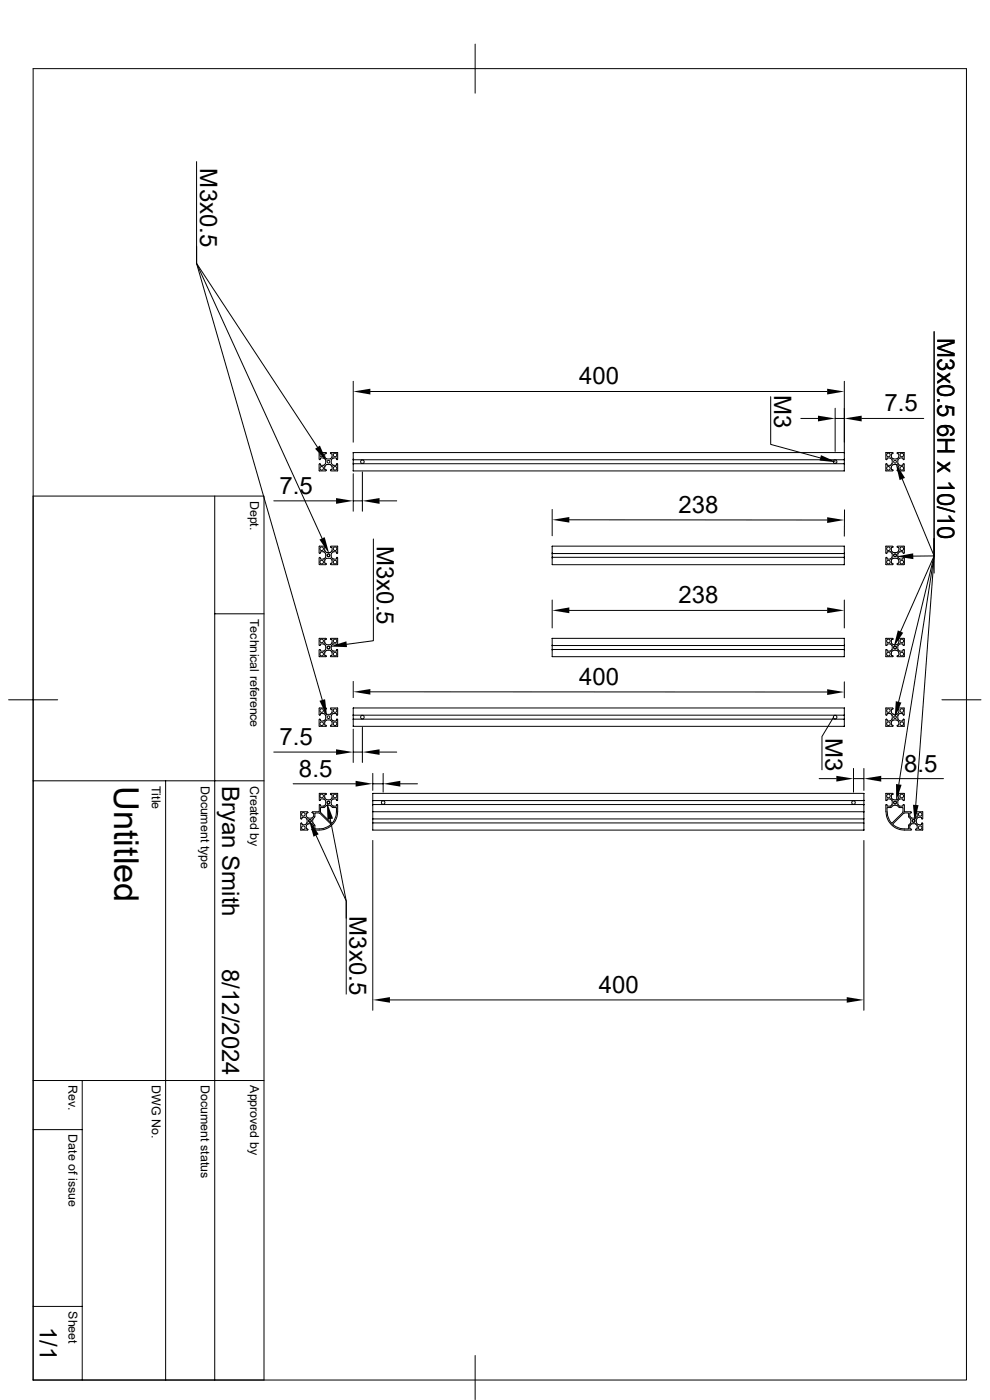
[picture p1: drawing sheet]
<svg xmlns="http://www.w3.org/2000/svg" width="210mm" height="297mm" viewBox="0 0 210 297" stroke-linecap="round" stroke-linejoin="round" font-family="sans-serif">
<g fill="none" stroke="#000" stroke-width=".21">
<path d="M7 14.6h198v278.2h-198zM100.8 9.4v10.4M41.7 34.3v21.6l26.6 58.3M67.4 94.9l-25.7-39v-3.7v3.7l26.7 92.6M67.7 96.1v1.3M67.7 98.5v1.4M67.7 99.9h1.4M67.7 98.5h.2M67.7 97.4l.1 .1M67.7 96.1h1.5M67.8 97.5h.1M67.9 97.4v.1"/>
<path d="M68.7 97.2h.1M68.7 97.2h-.7v.2M68.7 97.2l.3 .3M68.9 99v.7h.2v.2M68.9 96.9l.1 .1M68.9 97l.3 .3M69 97.5v.1M69 98.4l-.3 .3h-.7v-.2M69 98.3h.1M69.1 97.6v.7M69.1 96.3h-.2v.6M69.2 98.6l-.3 .4"/>
<path d="M69.2 96.1l-.1 .1M69.3 98.6h.8l.3 .3M69.3 97.3h.1M69.3 96.1h.1M69.3 99.7v.1M69.3 97.4h.8M70.1 99.8l.1 .1M70.1 97.3h.1M70.1 99.7v.1M70.2 96.3h.2v.7M70.2 96.2v-.2h1.4l-.1 1.5M70.3 97.6v.7"/>
<path d="M70.3 98.3h.1M70.3 98.4l.3 .3M70.4 97.5l-.1 .1M70.4 98.9v.8h-.3M70.4 97l-.3 .3M70.6 97.2l-.3 .3M70.7 98.7h.7l.1-.3 .1 .1v1.4h-1.4M70.7 97.2h.7l.1 .3M70.7 97.2h.1M71.5 97.5h.1M74.9 80.9v12.9M74.9 97.5v.9h104.2"/>
<path d="M74.9 97.5h104.2M76.8 98.3l-.3-.3 .3-.4 .4 .2v.3l-.2 .2M76.8 98.3h.2M78.6 83.1h96.9M163.5 84.2v10.1l10.5 2.9M169.9 88.8h3.6M177 98.3l-.2-.3 .2-.4 .5 .2v.3l-.2 .2M177 98.3h.3M177.2 86.6v9.2M177.2 88.8h1.9M179.1 80.9v16.6M179.1 96h-104.2v1.5"/>
<path d="M179.1 97.5v2.4h-104.2v-1.5M182.8 88.8h13.2M188 97.5h.1M188.8 97.2h-.6l-.1 .3M188.8 97.2h.1M188.9 97.2l.3 .3M189.1 97l.3 .3M189.2 97.5v.1M189.2 98.3h.1M189.2 98.4l-.3 .3h-.7l-.1-.3-.2 .1v1.4h1.5M189.3 97.6v.7M189.4 96.3h-.3v.7"/>
<path d="M189.4 96.2v-.2h-1.5l.1 1.5M189.4 99.8v.1M189.4 97.3h.1M189.4 99.7v.1M189.5 97.4h.7M190.3 98.6h-.9l-.3 .3v.8h.3M190.3 97.3h-.1M190.3 96.1h.1M190.3 99.7v.1M190.3 98.6l.3 .4M190.3 96.1l1.5-.1-.1 1.5M190.3 96.1l.1 .1"/>
<path d="M190.4 96.3h.3v.6M190.5 97.6v.7M190.5 98.4l.3 .3h.8v-.2M190.5 98.3h.1M190.5 97.5v.1M190.6 96.9v.1M190.6 97l-.3 .3M190.7 99v.7h-.3v.2M190.8 97.2l-.3 .3M190.9 97.2h-.1M190.9 97.2h.7v.2M191.6 98.5h.2v1.4h-1.4"/>
<path d="M191.6 97.4l.1 .1M191.7 97.5h.1M7 105.2h49v187.6h-49M45.6 105.2v187.6M58.1 106.3h13.2M67.7 115.9v1.4M67.7 118.4v1.3M67.7 119.7l.1 .1M67.7 117.3l.1 .1M67.8 119.8h1.3M67.8 118.3l-.1 .1M67.8 118.2h.1"/>
<path d="M67.8 117.4h.1M67.9 118.3v.1M67.9 117.3v.1M68 118.4v.2h.7M68 117.3v-.2h.7l.3 .3M68.7 118.5v.1M68.9 118.8v.7h.2M68.9 116.8l.3 .4M69 118.8h-.1M69 117.4v.1M69 118.2h.1M69 118.3l-.3 .3"/>
<path d="M69.1 117.5v.7M69.1 119.5l.1 .1M69.1 115.9h-1.4M69.1 115.9l.1 .1M69.2 119.7l-.1 .1M69.2 116l-.3 .1v.7M69.2 118.4l-.3 .3M69.3 118.5h.8M69.3 116h.1M69.3 119.6v.1M70.1 118.4l.3 .3M70.2 115.9v.2h.2v.8"/>
<path d="M70.2 115.9h1.4l-.1 1.5M70.2 119.5v.3M70.2 119.8h1.4M70.3 117.5v.7M70.3 118.2h.1M70.3 118.3l.3 .3M70.4 117.4l-.1 .1M70.4 118.8v.7h-.2M70.4 116.9l-.3 .3h-.8M70.6 117.1l-.3 .3M70.7 117.1h.7l.1 .3M70.7 118.5v.1"/>
<path d="M71.5 118.3l-.1 .3h-.7M71.5 118.2h.1M71.5 117.4h.1M71.5 118.3l.1 1.5M74.9 100.5v8M74.9 106.3h2M76.9 100.1v8.4M79.2 114.3v21.6l-5.7 .8M80.5 106.3h3.7M117.1 108.1v5.6M117.1 118.2v1.6h62v-1.6M117.1 118.2h62"/>
<path d="M117.1 117.4v.8M120.8 110.3h54.7M179.1 117.4v-1.5h-62v1.5h62v.8M179.2 108.2l-.1 5.5M188 119.8h1.4M188 118.3v1.5M188 118.2h.1M188 117.4h.1M188.1 117.4l.1-.3h.7l.3 .3M188.1 118.3l.1 .3h.6M188.9 118.5l-.1 .1M189.1 118.8v.7h.3"/>
<path d="M189.2 117.4v.1M189.2 118.2h.1M189.2 118.3l-.3 .3M189.3 117.5v.7M189.4 115.9v.2h-.3v.8l.3 .3h.9M189.4 115.9h-1.5l.1 1.5M189.4 119.5v.3M189.4 118.5h.9M189.4 118.4l-.3 .3M190.3 116h.1M190.3 119.6v.1M190.3 119.7l.1 .1"/>
<path d="M190.3 116l.4 .1v.7M190.3 118.4l.3 .3M190.4 119.5l-.1 .1M190.4 115.9h1.4M190.4 115.9l-.1 .1M190.4 119.8h1.4M190.5 117.5v.7M190.5 118.2h.1M190.5 118.3l.3 .3M190.5 117.4v.1M190.6 118.8h.1M190.6 116.8l-.3 .4"/>
<path d="M190.7 118.8v.7h-.3M190.8 118.5l.1 .1M191.4 101.6l6.8 16.3v3.7M191.6 118.4v.2h-.7M191.6 117.3v-.2h-.8l-.3 .3M191.6 117.3l.1 .1M191.7 118.3l-.1 .1M191.7 118.2h.1M191.7 117.4h.1M191.7 118.3l.1 .1M191.8 119.7v.1M191.8 117.3l-.1 .1"/>
<path d="M191.9 115.9v1.4M191.9 118.4v1.3M193.7 118l4.5-.1v-47.5v47.5l-7.1 16.1M198.2 114.3v3.6l-7.6 31M198.2 114.3v3.6l-7.5 48.5M198.2 114.3v3.6l-3.9 52.9M45.6 130.2h10.4M67.7 135.5v1.4M67.7 137.9v1.4M67.7 137.9h.2M67.7 136.9h.2M67.7 135.5h1.5"/>
<path d="M68 137.9v.2h.7M68.7 136.7l-.7-.1v.3M68.7 136.6l.3 .3M68.9 138.4v.7h.2M68.9 136.4h.1M68.9 136.4l.3 .3M69 138.3l-.1 .1M69 136.9v.1M69 137.8h.1M69 137.8l-.3 .3M69.1 137v.8M69.1 139.1v.2h-1.4"/>
<path d="M69.2 135.6l-.3 .1v.7M69.2 138l-.3 .3M69.3 136.7h.1M69.3 135.5v.1M69.3 139.2h.1M69.3 138h.1M69.3 138h.8M69.3 136.8h.8M70.1 138h.1M70.1 136.7h.1M70.1 139.2h.1M70.1 138l.3 .3"/>
<path d="M70.2 139.1l-.1 .1M70.3 137v.8M70.3 137.8h.1M70.3 137.8l.3 .3M70.4 136.9l-.1 .1M70.4 136.4v-.7l-.3-.1 .1-.2h1.4v1.5h-.2v-.3l-.7 .1M70.4 138.3v.8h-.2M70.4 136.4l-.3 .3M70.6 136.6l-.3 .3M70.7 138.1h.7l.1-.3 .1 .1v1.4l-1.5-.1M117.1 127.3v5.9M117.1 137.8v1.5h62v-1.5"/>
<path d="M117.1 136.9v.9h62M120.8 129.5h54.7M179.1 127.3v5.9M179.1 136.9v-1.5h-62v1.5h62v.9M188.9 138.1h-.7l-.1-.3-.2 .1v1.4l1.5-.1M188.9 136.6l.3 .3M189.1 138.4v.7h.3M189.1 136.4l.3 .3M189.1 136.4v-.7l.3-.1v-.2h-1.5v1.5h.3v-.3l.7 .1M189.1 138.3v.1M189.2 136.9v.1M189.2 137.8h.1"/>
<path d="M189.2 137.8l-.3 .3M189.3 137v.8M189.4 139.1v.1M189.4 136.7h.1M189.4 139.2h.1M189.4 138l-.3 .3M189.5 138h-.1M189.5 138h.7M189.5 136.8h.7M190.2 138h.1M190.3 136.7h-.1M190.3 135.5v.1"/>
<path d="M190.3 139.2h.1M190.3 135.6l.4 .1v.7M190.3 138l.3 .3M190.4 139.1v.2h1.4M190.5 137v.8M190.5 137.8h.1M190.5 137.8l.3 .3M190.5 136.9v.1M190.6 138.3v.1M190.6 136.4h.1M190.6 136.4l-.3 .3M190.7 138.4v.7h-.3"/>
<path d="M190.8 136.6l-.3 .3M190.8 136.7l.8-.1v.3M191.6 137.9v.2h-.8M191.6 137.9h.2M191.6 136.9h.2M191.8 135.5h-1.5M191.9 135.5v1.4M191.9 137.9v1.4M1.8 148.5h10.4M58.1 159.6h13.2M67.7 150.2v1.4M67.7 152.7v1.4"/>
<path d="M67.7 152.7h.2M67.7 151.6h.2M67.7 150.2l1.5 .1M68 152.7v.3h.7M68.7 152.9h.1M68.7 151.4h-.7v.2M68.7 151.4l.3 .3M68.9 153.2v.6h.2M68.9 151.1l.1 .1M68.9 151.2l.3 .3M69 153.1l-.1 .1M69 151.7v.1"/>
<path d="M69 152.5v.1M69 152.6l-.3 .3M69.1 151.8v.7M69.1 153.9l.1 .1M69.2 154l-1.5 .1M69.2 150.4l-.3 .1v.6M69.2 152.8l-.3 .3M69.3 151.5h.1M69.3 150.3v.1M69.3 154h.1M69.3 152.8h.1M69.3 152.7h.8"/>
<path d="M69.3 151.6h.8M70.1 152.8h.1M70.1 151.5h.1M70.1 152.8l.3 .3M70.3 151.8v.7M70.3 152.5l.1 .1M70.3 152.6l.3 .3M70.4 151.7l-.1 .1M70.4 153.1v.7h-.2M70.4 151.2v-.7l-.3-.1 .1-.2h1.4v1.4l-.2 .1v-.3h-.7M70.4 151.2l-.3 .3M70.6 151.4l-.3 .3"/>
<path d="M70.7 152.9h.1M70.7 153h.7v-.3h.2v1.4h-1.4v-.2M74.9 154.7v7.1M74.9 159.6h2M74.9 144.6v3.4M74.9 152.6v1.5h104.2v-1.5M74.9 151.7v.9h104.2M74.9 151.7v-1.5h104.2v1.5M74.9 154.1h.1M74.9 151.7h104.2M76.9 154.3v7.5M78.6 146.8h96.9"/>
<path d="M80.5 159.6h3.7M176.8 152.2l-2.4 4.1v7M179.1 144.7v3.3M179.1 151.7v.9M188.8 153h-.6v-.3h-.3v1.4h1.5v-.2M188.9 152.9h-.1M188.9 151.4l.3 .3M189.1 151.1v.1M189.1 151.1v-.6l.3-.1v-.2h-1.5v1.4l.2 .1 .1-.3h.7M189.1 151.2l.3 .3M189.1 153.1v.7h.3M189.2 151.7v.1"/>
<path d="M189.2 152.5v.1M189.2 152.6l-.3 .3M189.3 151.8v.7M189.4 151.5h.1M189.4 152.8l-.3 .3M189.5 152.8h-.1M189.5 152.7h.7M189.5 151.6h.7M190.2 152.8h.1M190.3 151.5h-.1M190.3 150.3v.1M190.3 154h.1"/>
<path d="M190.3 150.3l1.5-.1v1.4h-.2M190.3 150.4l.4 .1v.6M190.3 152.8l.3 .3M190.4 153.9l-.1 .1M190.5 151.8v.7M190.5 152.5v.1M190.5 152.6l.3 .3M190.5 151.7v.1M190.6 153.1v.1M190.6 151.1v.1M190.6 151.2l-.3 .3M190.7 153.2v.6h-.3"/>
<path d="M190.8 151.4l-.3 .3M190.8 152.9h.1M190.8 151.4h.8v.2M191.6 152.7v.3h-.7M191.6 152.7h.2v1.4l-1.5-.1M199.8 148.5h8.3M7 165.7h49M35.1 165.7v127.1M62.2 166.3h13.2M63.9 174.6l-.1 1.5h1.4v-.2M63.9 174.6h.1M64 174.6l.1 .4h.6"/>
<path d="M64.8 174.9h-.1M64.8 173.4l.3 .3M65 173.2l.3 .4h.9l.3-.4M65 175.1v.8h.2M65.1 173.8v.8M65.1 174.6l-.3 .3M65.2 172.2h-1.4v1.5h.3v-.3h.7M65.2 172.3h.1M65.3 174.8l-.3 .3M65.3 172.4l-.3 .1v.7M65.3 172.3v.1M65.4 174.8h.7"/>
<path d="M66.1 174.8h.1M66.2 172.3v.1M66.2 172.4l.3 .1v.6M66.2 174.8l.3 .3M66.3 175.9l-.1 .1 .1 .1h1.4M66.3 172.3h-.1M66.3 173.8v.7M66.4 174.5v.1M66.4 174.6l.4 .4M66.4 173.8h.1M66.5 175.1v.1M66.5 173.1v.1"/>
<path d="M66.5 175.2v.7h-.2M66.7 175l.1 .1M66.8 173.3h-.1M66.8 173.4l-.4 .3M66.9 172.5l-.1 .8M66.9 172.5h.8M67.1 177.2l6.3 13.9v3.7M67.7 172.5l.1 .1M67.8 172.5l2.3 2.3M67.9 170.8h-.2v1.4h-1.4M68 170.8v.2h.7M68 172.3l2.3 2.3"/>
<path d="M68.7 169.5h-.7v.3M68.7 169.5l.3 .3M68.8 171.2l-.8 .2v.9M68.9 169.2l.1 .1M68.9 169.3l.3 .3M69 169.8v.1M69 170.6v.1M69 170.7l-.3 .3M69.1 169.9v.7M69.2 168.4l-1.5-.1v1.5h.2M69.2 168.5l-.3 .1v.6M69.2 170.9l-.4 .4"/>
<path d="M69.3 170.9h.8M69.3 169.6h.1M69.3 168.4v.1M69.3 169.7h.8M70.1 173.8l3.3 17.3v19.8M70.1 174.8v.2M70.1 170.9l.4 .4M70.1 175a3.8 3.8 0 0 1-3.3 .8v-.7M70.3 169.9v.7M70.3 170.6l.1 .1M70.3 170.7l.3 .3M70.4 169.8l-.1 .1"/>
<path d="M70.4 174.6h.1M70.4 169.3v-.7l-.3-.1 .1-.2h1.4v1.5h-.1l-.1-.3h-.7M70.4 169.3l-.3 .3M70.5 171.2l.8 .1a4 4 0 0 1-.8 3.3M70.6 169.5l-.3 .3M70.7 171h.7l.1-.3 .1 .1a4.5 4.5 0 0 1-1.9 4.8l-1 .4-1 .1M79.1 178.3v36M79.1 170.6v5.5h104.2v-1.5M79.1 173.7h104.2v.9h-104.2M79.1 170.7h104.2M79.1 169.8h104.2M79.1 164.1v3.6"/>
<path d="M79.1 166.3h2.2M81.2 170.6l-.3-.3 .3-.4 .4 .2v.3l-.2 .2M81.3 164.1v4M84.9 166.3h3.7M173.8 165.2h3.6M180.9 170.6l-.2-.3 .2-.4 .5 .2v.3l-.2 .2M181.1 163v5.1M181.1 165.2h2.2M183.3 163v4.7M183.3 178.3v36M183.3 169.8v-1.5h-104.2v2.3M183.3 172.2v1.5"/>
<path d="M183.3 170.7v1.5h-104.2M183.3 169.8v.9M183.3 176.1h.1M183.3 172.3h.1M186.9 165.2h13.3M188 172.2a3.9 3.9 0 0 0 3.9 3.9l1.4-.1M188.2 172.2l.1 .9 .8 1.5M188.9 171h-.7l-.1-.3-.2 .1v1.4M188.9 169.5l.3 .3M189 171.2l-.8 .2v.8M189.1 174.6h.1M189.1 169.3l.4 .3"/>
<path d="M189.1 169.3v-.7l.3-.1v-.2h-1.5v1.5h.2l.1-.3h.7M189.2 169.8v.1M189.2 170.6v.1M189.2 170.7l-.3 .3M189.3 169.9v.7M189.4 170.9h.9M189.4 174.8a3.4 3.4 0 0 0 3.3 1.1v-.8M189.4 170.9l-.3 .4M189.5 169.7h.7M190.3 169.6h-.1M190.3 168.4v.1M190.3 168.5l.4 .1v.6"/>
<path d="M190.3 170.9l.4 .4M190.5 169.9v.7M190.5 170.6v.1M190.5 170.7l.3 .3M190.5 169.8v.1M190.6 169.2v.1M190.6 169.3l-.3 .3M190.8 171.2l.8 .2-.1 .9M190.8 169.5l-.3 .3M190.8 169.5h.8v.3M191.6 170.8v.2h-.8M191.6 172.3l-2.4 2.3"/>
<path d="M191.6 170.8h.2M191.6 169.8h.2M191.7 172.5l-2.3 2.3M191.8 168.4h-1.5M191.8 172.5v.1M191.8 172.5h.9M191.9 170.8v1.4h1.4M191.9 168.4v1.4M192.7 172.5v.8M192.8 173.3h.1M192.8 173.4l.4 .3M192.8 175v.1"/>
<path d="M193 175.2v.7h.3M193 173.1l.1 .1M193 173.2l.3 .3M193.1 175.1l-.1 .1M193.1 173.8h.1M193.2 174.5l-.1 .1M193.2 174.6l-.4 .4M193.2 173.8v.7M193.3 175.9v.1M193.3 172.3v.2h-.3v.6M193.3 174.8l-.3 .3M193.4 172.3v.1"/>
<path d="M193.4 176h.1M193.4 174.8h.1M193.4 174.8h.8M194.2 174.8h.1M194.2 172.4l.4 .1-.1 .7M194.2 174.8l.4 .3M194.2 172.3v.1M194.3 172.2h1.4v1.5h-.2v-.3h-.7M194.3 172.3h-.1M194.4 173.8v.7M194.4 174.5l.1 .1M194.4 174.6l.3 .3"/>
<path d="M194.5 173.8h-.1M194.5 175.1l.1 .8h-.3M194.6 173.2l-.4 .4-.8-.1M194.7 173.4l-.3 .3M194.8 174.9h.1M194.8 173.4h.1M195.6 174.6l-.1 .4h-.7M195.6 174.6h.1M195.7 174.6v1.5h-1.4v-.2M82.7 212.1h96.9M7 239.6h10.4M7 229.2h49"/>
<path d="M17.4 229.2v63.6M7 277.2h10.4M100.8 287.6v9.3"/>
<circle cx="68.2" cy="96.5" r=".39"/>
<circle cx="68.2" cy="99.4" r=".39"/>
<circle cx="69.7" cy="98" r=".29"/>
<circle cx="71.1" cy="99.4" r=".39"/>
<circle cx="71.1" cy="96.5" r=".39"/>
<circle cx="188.5" cy="96.5" r=".39"/>
<circle cx="188.5" cy="99.4" r=".39"/>
<circle cx="189.9" cy="98" r=".29"/>
<circle cx="191.3" cy="96.5" r=".39"/>
<circle cx="191.3" cy="99.4" r=".39"/>
<circle cx="68.2" cy="119.3" r=".39"/>
<circle cx="68.2" cy="116.4" r=".39"/>
<circle cx="69.7" cy="117.8" r=".3"/>
<circle cx="69.7" cy="117.8" r=".29"/>
<circle cx="71.1" cy="119.3" r=".39"/>
<circle cx="71.1" cy="116.4" r=".39"/>
<circle cx="188.5" cy="116.4" r=".39"/>
<circle cx="188.5" cy="119.3" r=".39"/>
<circle cx="189.9" cy="117.8" r=".3"/>
<circle cx="189.9" cy="117.8" r=".29"/>
<circle cx="191.3" cy="119.3" r=".39"/>
<circle cx="191.3" cy="116.4" r=".39"/>
<circle cx="68.2" cy="138.8" r=".39"/>
<circle cx="68.2" cy="136" r=".39"/>
<circle cx="69.7" cy="137.4" r=".3"/>
<circle cx="69.7" cy="137.4" r=".29"/>
<circle cx="71.1" cy="138.8" r=".39"/>
<circle cx="71.1" cy="136" r=".39"/>
<circle cx="188.5" cy="138.8" r=".39"/>
<circle cx="188.5" cy="136" r=".39"/>
<circle cx="189.9" cy="137.4" r=".3"/>
<circle cx="189.9" cy="137.4" r=".29"/>
<circle cx="191.3" cy="138.8" r=".39"/>
<circle cx="191.3" cy="136" r=".39"/>
<circle cx="68.2" cy="150.7" r=".39"/>
<circle cx="68.2" cy="153.5" r=".39"/>
<circle cx="69.7" cy="152.1" r=".29"/>
<circle cx="71.1" cy="153.5" r=".39"/>
<circle cx="71.1" cy="150.7" r=".39"/>
<circle cx="76.9" cy="152.2" r=".39"/>
<circle cx="177.2" cy="152.2" r=".39"/>
<circle cx="188.5" cy="150.7" r=".39"/>
<circle cx="188.5" cy="153.5" r=".39"/>
<circle cx="189.9" cy="152.1" r=".29"/>
<circle cx="191.3" cy="153.5" r=".39"/>
<circle cx="191.3" cy="150.7" r=".39"/>
<circle cx="64.3" cy="172.8" r=".39"/>
<circle cx="64.3" cy="175.6" r=".39"/>
<circle cx="65.7" cy="174.2" r=".3"/>
<circle cx="65.8" cy="174.2" r=".29"/>
<circle cx="68.2" cy="168.9" r=".39"/>
<circle cx="69.7" cy="170.3" r=".3"/>
<circle cx="69.7" cy="170.3" r=".29"/>
<circle cx="71.1" cy="168.9" r=".39"/>
<circle cx="188.5" cy="168.9" r=".39"/>
<circle cx="189.9" cy="170.3" r=".3"/>
<circle cx="189.9" cy="170.3" r=".29"/>
<circle cx="191.3" cy="168.9" r=".39"/>
<circle cx="193.8" cy="174.2" r=".3"/>
<circle cx="193.8" cy="174.2" r=".29"/>
<circle cx="195.2" cy="175.6" r=".39"/>
<circle cx="195.2" cy="172.8" r=".39"/>
</g>
<g fill="#000">
<path d="M66.8 95.2l1.1-.7 1.4 3.4zM74.9 83.1l3.7-.6v1.2zM173.5 88.2l3.7 .6-3.7 .6zM174.2 96.6l3.3 1.5-3.6-.4zM175.5 82.5l3.6 .6-3.6 .6zM179.1 88.8l3.7-.6v1.2zM67.8 114.5l1.1-.5 .9 3.5zM71.3 105.7l3.6 .6-3.6 .6zM76.9 106.3l3.6-.6v1.2zM117.1 110.3l3.7-.6v1.2zM175.5 109.7l3.6 .6-3.6 .7zM190 98.3l2 3.1-1.2 .5z"/>
<path d="M190.1 118.1l3.6-.7 .1 1.2zM69.9 137.2l3.6-1.1 .1 1.2zM117.1 129.5l3.7-.6v1.2zM175.5 128.9l3.6 .6-3.6 .6zM190.5 133.7l1.1 .5-2 3.1zM67.8 148.7l1.2-.4 .4 3.7zM71.3 159l3.6 .6-3.6 .5zM74.9 146.8l3.7-.6v1.2zM76.9 159.6l3.6-.6v1.1zM175.5 146.2l3.6 .6-3.6 .6zM190 148.8l1.2 .3-1.4 3.3zM65.5 173.9l2.1 3.1-1.1 .5z"/>
<path d="M69.3 170.2l1.4 3.5-1.2 .2zM75.4 165.7l3.7 .6-3.7 .6zM81.3 166.3l3.6-.6v1.2zM177.4 164.6l3.7 .6-3.7 .6zM183.3 165.2l3.6-.6v1.2zM190.1 166.3l1.2 .2-1.2 3.5zM193.7 170.7l1.2 .1-.9 3.6zM79.1 212.1l3.6-.6v1.2zM179.6 211.5l3.7 .6-3.7 .6z"/>
</g>
<text font-size="7.3" x="24.2" y="166.7" transform="rotate(90 24.2 166.7)">Untitled</text>
<g font-size="5.1">
<text x="42.5" y="35.7" transform="rotate(90 42.5 35.7)">M3x0.5</text>
<text x="198.9" y="71.7" transform="rotate(90 198.9 71.7)">M3x0.5 6H x 10/10</text>
<text x="122.9" y="81.5">400</text>
<text x="164.3" y="83.8" transform="rotate(90 164.3 83.8)">M3</text>
<text x="187.6" y="87.3">7.5</text>
<text x="59.3" y="104.7">7.5</text>
<text x="143.9" y="108.8">238</text>
<text x="80" y="115.8" transform="rotate(90 80 115.8)">M3x0.5</text>
<text x="143.9" y="128">238</text>
<text x="122.9" y="145.3">400</text>
<text x="59.3" y="158">7.5</text>
<text x="175.1" y="156.5" transform="rotate(90 175.1 156.5)">M3</text>
<text x="47.1" y="166.7" transform="rotate(90 47.1 166.7)">Bryan Smith</text>
<text x="63.4" y="164.8">8.5</text>
<text x="191.8" y="163.7">8.5</text>
<text x="74.2" y="194.4" transform="rotate(90 74.2 194.4)">M3x0.5</text>
<text x="47.1" y="205.5" transform="rotate(90 47.1 205.5)">8/12/2024</text>
<text x="127" y="210.6">400</text>
<text x="8.4" y="281.4" transform="rotate(90 8.4 281.4)">1/1</text>
</g>
<g font-size="2.6">
<text x="53.1" y="106.3" transform="rotate(90 53.1 106.3)">Dept.</text>
<text x="53.1" y="131.3" transform="rotate(90 53.1 131.3)">Technical reference</text>
<text x="32.2" y="166.7" transform="rotate(90 32.2 166.7)">Title</text>
<text x="42.6" y="166.7" transform="rotate(90 42.6 166.7)">Document type</text>
<text x="53.1" y="166.7" transform="rotate(90 53.1 166.7)">Created by</text>
<text x="14.5" y="230.2" transform="rotate(90 14.5 230.2)">Rev.</text>
<text x="32.2" y="230.2" transform="rotate(90 32.2 230.2)">DWG No.</text>
<text x="42.6" y="230.2" transform="rotate(90 42.6 230.2)">Document status</text>
<text x="53.1" y="230.2" transform="rotate(90 53.1 230.2)">Approved by</text>
<text x="14.5" y="240.7" transform="rotate(90 14.5 240.7)">Date of issue</text>
<text x="14.5" y="278.2" transform="rotate(90 14.5 278.2)">Sheet</text>
</g>
</svg>
